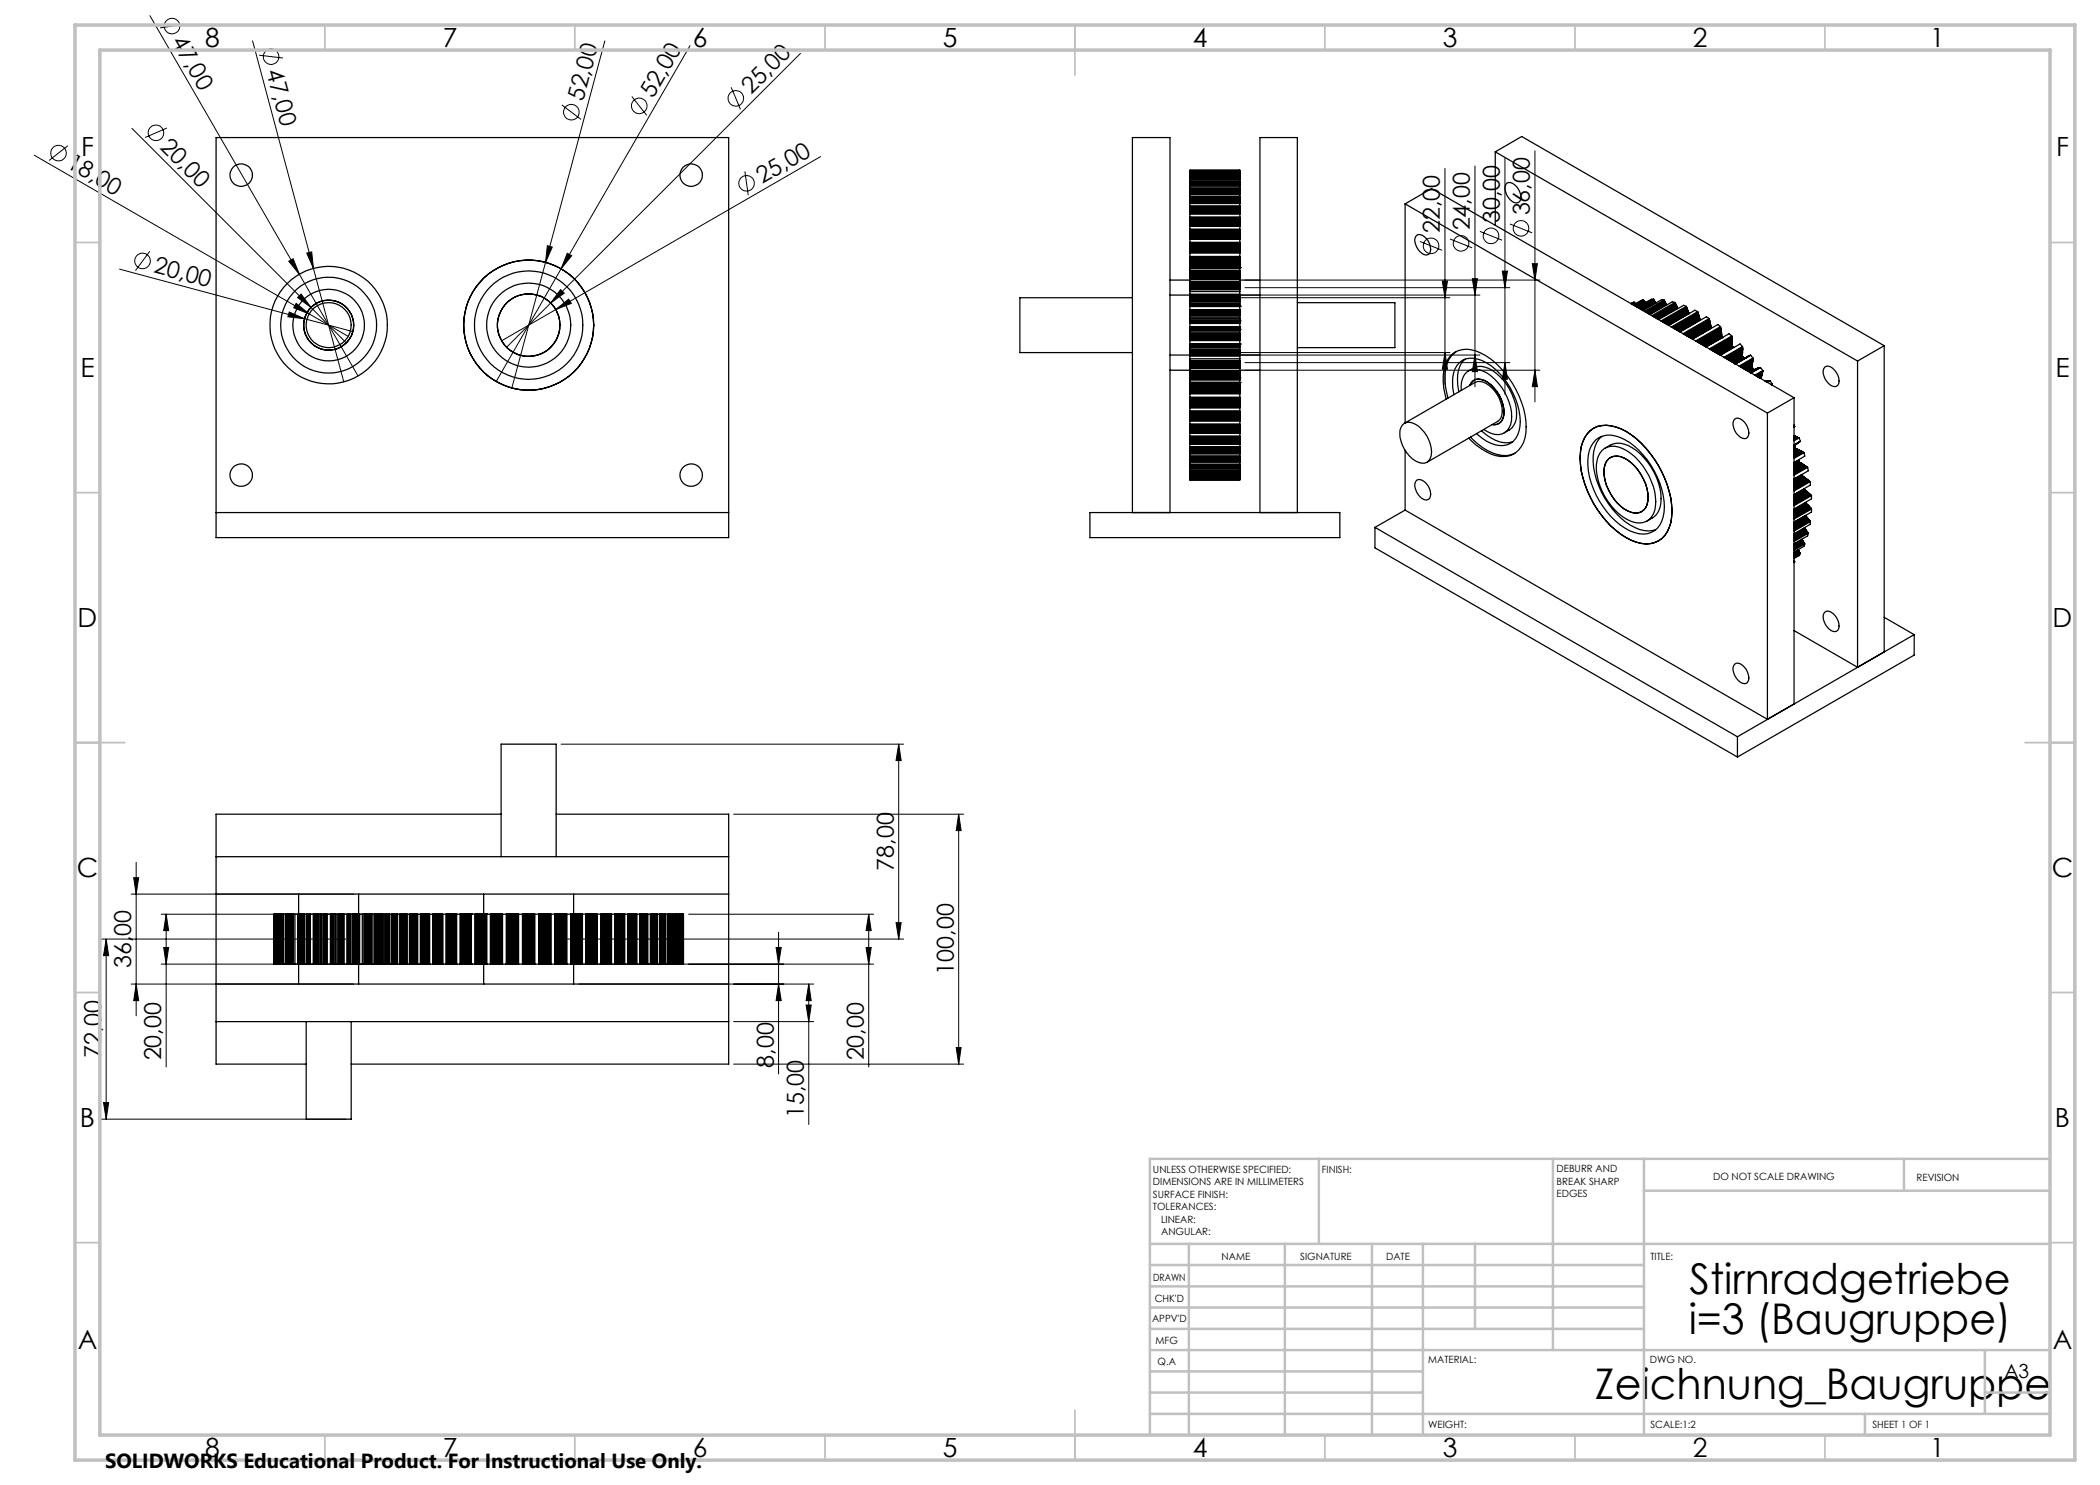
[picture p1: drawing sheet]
<svg xmlns="http://www.w3.org/2000/svg" width="420mm" height="297mm" viewBox="0 0 420 297" stroke-linecap="round" stroke-linejoin="round" font-family="sans-serif">
<g fill="none" stroke="#000" stroke-width=".25">
<path d="M43.2 27.5h102.5v80h-102.5zM238 34h10v62h-10zM238 39.2h10M238 39.4h10M238 38.8h10M238 39.6h10M238 39.8h10M238 37.2h10M238 37.6h10M238 37.8h10M238 38h10M238 38.2h10"/>
<path d="M238 38.4h10M238 38.6h10M238 36.7h10M238 36.8h10M238 37h10M238 36.4h10M238 36.2h10M238 35.9h10M238 35.8h10M238 35.6h10M238 35.4h10M238 35.2h10"/>
<path d="M238 35h10M238 34.9h10M238 34.7h10M238 34.5h10M238 34.4h10M238 34.3h10M299 30.4l72.5 41.8M299 30.4v14.7M299 30.4l5.3-3.1 72.5 41.8M301.3 36.7a1.87 1.87 0 0 1 2.4 1.1 1.99 1.99 0 0 1 0 2.7 2.1 2.1 0 0 1-2.4-1.5 2.09 2.09 0 0 1 0-2.3zM226.5 59.5h-22.5v11h22.5M234 56h4"/>
<path d="M234 59h18M238 53.5h.1M238 53.5h10M238 51.3h10M238 51.5h10M238 50.6h10M238 51.6h10M238 51.7h10M238 51.9h10M238 52.1h10M238 52.2h10M238 52.3h10"/>
<path d="M238 52.5h10M238 52.6h10M238 52.7h10M238 52.8h10M238 53.3h10M238 53.2h10M238 52.9h10M238 47.8h10M238 48.5h10M238 48.6h10M238 48.8h10M238 49h10"/>
<path d="M238 49.1h10M238 49.3h10M238 49.5h10M238 49.6h10M238 49.7h10M238 49.9h10M238 50h10M238 50.2h10M238 50.5h10M238 50.3h10M238 45.8h10M238 46h10"/>
<path d="M238 45.2h10M238 46.2h10M238 46.4h10M238 46.5h10M238 46.7h10M238 46.9h10M238 47h10M238 47.2h10M238 47.3h10M238 47.5h10M238 47.7h10M238 43.4h10"/>
<path d="M238 43.6h10M238 42.8h10M238 43.7h10M238 44h10M238 44.1h10M238 44.3h10M238 44.5h10M238 44.7h10M238 44.8h10M238 45h10M238 40.7h10M238 41.2h10"/>
<path d="M238 41.4h10M238 41.6h10M238 41.8h10M238 41.9h10M238 42.2h10M238 42.3h10M238 42.5h10M238 42.7h10M238 40h10M238 40.2h10M238 40.4h10M238 40.6h10"/>
<path d="M238 58.3h10M238 58.8h10M238 59.1h10M238 59.3h10M238 59.4h10M238 59.5h10M238 59.6h10M238 59.7h10M238 59.9h10M238 60h10M238 56.3h10M238 56.5h10"/>
<path d="M238 55.9h10M238 56.6h10M238 56.8h10M238 56.9h10M238 57.1h10M238 57.2h10M238 57.4h10M238 57.5h10M238 57.6h10M238 57.7h10M238 57.9h10M238 58h10"/>
<path d="M238 55.6h10M238 55.7h10M238 55.4h10M238 55.8h10M238 55.3h10M238 55.1h10M238 55h10M238 54.8h10M238 54.7h10M238 54.4h10M238 54.3h10M238 54.2h10"/>
<path d="M238 54h10M248 53.5h.1M248 56h4M281 40.8l72.5 41.8M281 40.8v43.8M281 40.8l5.3-3.1 72.5 41.8M283.3 47.1a1.8 1.8 0 0 1 2.3 1.1 1.99 1.99 0 0 1 0 2.7 2.1 2.1 0 0 1-2.3-1.5 2.04 2.04 0 0 1 0-2.3zM328.7 60l-1.9 1.1M328.7 60l.1 .1M328.7 60l-2.1 1M330.7 59.8l.2 .4M330.7 59.8l-3 1.8"/>
<path d="M330.7 59.8l-.5 .1-2.8 1.6M234 74h4M234 71h4M238 76.5h.1M238 68.8h.1M238 61.3h.1M238 65.9h.1M238 64.2h.1M238 61.2h.1M238 75.6h.1M238 60.6h10M238 76.5h10"/>
<path d="M238 78.8h10M238 79.4h10M238 78.6h10M238 78.5h10M238 78.3h10M238 78.1h10M238 78h10M238 77.9h10M238 77.7h10M238 77.6h10M238 77.5h10M238 77.3h10"/>
<path d="M238 77.2h10M238 76.7h10M238 76.9h10M238 77.1h10M238 79.9h10M238 79.6h10M238 79.8h10M238 65.4h10M238 64.6h10M238 64.7h10M238 65.5h10M238 64.5h10"/>
<path d="M238 65.6h10M238 64.4h10M238 68h10M238 68.1h10M238 68.8h10M238 61.3h10M238 61.9h10M238 62.1h10M238 67.9h10M238 62.2h10M238 65.7h10M238 61.2h10"/>
<path d="M238 67.8h10M238 62.3h10M238 64.3h10M238 67.7h10M238 62.4h10M238 65.8h10M238 64.2h10M238 67.6h10M238 62.5h10M238 67.5h10M238 65.9h10M238 67.4h10"/>
<path d="M238 62.6h10M238 67.3h10M238 62.7h10M238 62.8h10M238 68.9h10M238 62.9h10M238 67.2h10M238 67.1h10M238 67h10M238 63.1h10M238 71.2h10M238 71.8h10"/>
<path d="M238 71.1h10M238 70.9h10M238 70.8h10M238 70.7h10M238 70.6h10M238 70.4h10M238 66.1h10M238 64h10M238 66.4h10M238 63.7h10M238 70.3h10M238 66.7h10"/>
<path d="M238 63.4h10M238 70.2h10M238 70.1h10M238 70h10M238 69.9h10M238 60.1h10M238 60.2h10M238 69.8h10M238 69.5h10M238 69h10M238 61.1h10M238 69.2h10"/>
<path d="M238 60.8h10M238 73.6h10M238 73.7h10M238 74.1h10M238 73.4h10M238 73.3h10M238 73.1h10M238 73h10M238 72.8h10M238 72.7h10M238 72.6h10M238 72.5h10"/>
<path d="M238 72.3h10M238 72.2h10M238 72.1h10M238 74.3h10M238 74.5h10M238 74.6h10M238 74.2h10M238 74.8h10M238 74.9h10M238 75.1h10M238 75.2h10M238 75.4h10"/>
<path d="M238 75.6h10M238 75.7h10M238 75.9h10M238 76h10M248 76.5h.1M248 68.8h.1M248 61.3h.1M248 65.9h.1M248 64.2h.1M248 61.2h.1M248 75.6h.1M248 74h4"/>
<path d="M248 71h4M259.5 60.5h19.5v9h-19.5M289.2 79.8a10 10 0 0 1 .6-8.2 4.8 4.8 0 0 1 6.4-1 17.8 17.8 0 0 1 9 15.9 4.7 4.7 0 0 1-5.2 4.8 11.2 11.2 0 0 1-6.2-3.7M290.8 78.9a6.8 6.8 0 0 1 1.1-6.4 4 4 0 0 1 4.5-.4 14.4 14.4 0 0 1 7.6 13.2 3.8 3.8 0 0 1-5.8 3.3l-.9-.4-2-1.5M291.2 70.3a6.1 6.1 0 0 0-2.2 5.9l.1 1.2 .5 2.2M292.2 78.1a4 4 0 0 1 1.7-4 4.3 4.3 0 0 1 4.3 1.1 11 11 0 0 1 4.1 9 2.96 2.96 0 0 1-1.8 2.5 2.96 2.96 0 0 1-3-.4l-.7-.4M293 71.8a4.9 4.9 0 0 0-1.5 4.1l.3 2.4M293.7 74.2a3.7 3.7 0 0 1 4.7-.1 11 11 0 0 1 4.9 9.5 3.5 3.5 0 0 1-2.5 3M293.9 77.1a1.99 1.99 0 0 1 3.1-1 7.4 7.4 0 0 1 3.7 7 1.91 1.91 0 0 1-2.3 1.8M326.8 60.4l-.6 .4M326.8 60.4l.2 .2M326.8 60.4l-.6 .3"/>
<path d="M327 60.6l.1 .1M327 60.6l-.6 .3M328.8 60.1l.1 .2M328.8 60.1l-1.8 1.1M328.9 60.3l.2 .2M328.9 60.3l-1.7 1M329.1 60.5l-1.7 1M329.1 60.5h.1M330.8 60l-2.9 1.7M330.9 60.2l.1 .2M330.9 60.2l-2.8 1.6M331 60.4l-2.7 1.5"/>
<path d="M331 60.4l.2 .1M331.2 60.5l-2.7 1.6M331.2 60.5v.1M332.8 60l-3.9 2.3M332.8 60l.2 .4M332.8 60l-.5-.1-3.8 2.2M332.9 60.2l-3.8 2.2M333 60.4l.1 .1M333 60.4l-3.7 2.1M333.1 60.5l.2 .4M333.1 60.5l-3.6 2.1M333.2 60.7l-3.5 2.1"/>
<path d="M333.3 60.9l-3.4 2M333.3 60.9v.1M335 60.5l-4.6 2.6M335 60.5l.1 .2M335 60.5l-.5-.1-4.5 2.5M335.1 60.7l.1 .3M335.1 60.7l-4.5 2.6M335.2 60.9l-4.4 2.5M335.2 61l-4.2 2.5M335.2 61l.2 .2M335.4 61.2l-4.2 2.4M335.4 61.2v.2"/>
<path d="M335.4 61.4l-4 2.3M335.4 61.4l.1 .2M335.5 61.6l-3.9 2.2M335.5 61.6l.1 .1M337.3 61.3l-5.1 2.9M337.3 61.3l.1 .3M337.3 61.3l-.6-.2-5 2.8M337.3 61.5l-4.9 2.8M337.4 61.6l.1 .2M337.4 61.6l-4.8 2.8M337.5 61.8l.2 .7M337.5 61.8l-4.7 2.8"/>
<path d="M337.5 62l-4.5 2.7M337.6 62.2l-4.4 2.6M337.7 62.4l-4.4 2.5M337.7 62.5l-4.1 2.5M337.7 62.5l.1 .2M337.8 62.7v.1M339.5 62.3l-5.2 3.1M339.5 62.3l.1 .2M339.5 62.3l-.5-.2-5.3 3 4.1-2.4M339.6 62.5l.1 .4M339.6 62.5l-5.2 3M339.7 62.7l-5.1 2.9"/>
<path d="M339.7 62.9l-4.9 2.8M339.7 62.9l.1 .2M339.8 63.1l-4.8 2.7M339.8 63.1v.1M339.8 63.2l-4.6 2.7M339.8 63.2l.1 .3M339.9 63.5l-4.5 2.5M339.9 63.5v.1M339.9 63.6l-4.3 2.5M339.9 63.6l.1 .4M340 63.8l-4.3 2.4M340 64l-4.1 2.4"/>
<path d="M340 64v.1M341.8 63.7l-5.2 3M341.8 63.7l.1 .4M341.8 63.7l-.5-.3-5.3 3M341.9 63.9l-5.1 2.9M341.9 64.1l.1 .1M341.9 64.1l-5 2.9M342 64.2l-4.9 2.9M342 64.2v.2M342 64.4l.2 .9M342 64.4l-4.7 2.8M342.1 64.6l-4.6 2.7"/>
<path d="M342.1 64.8l-4.5 2.5M342.1 65l-4.3 2.4M342.2 65.2l-4.2 2.4M342.2 65.5v.1M342.2 65.3l-4.1 2.4M342.2 65.5l-3.9 2.2M342.2 65.3v.2M342.2 65.6l-3.7 2.2M342.2 65.6v.1M344.1 65.3l-5 2.9M344.1 65.3l-.5-.4-5.1 2.9M344.1 65.3l.2 .9"/>
<path d="M344.1 65.5l-4.8 2.8M344.2 65.7l-4.7 2.7M344.2 65.9l-4.5 2.6M344.2 66l-4.4 2.6M344.3 66.4v.2M344.3 66.2l-4.3 2.5M344.3 66.4l-4.2 2.4M344.3 66.2v.2M344.3 66.6v.1M344.3 66.6l-4 2.3M344.3 66.7l-3.8 2.3M344.3 66.7v.2"/>
<path d="M344.3 66.9l-3.7 2.2M344.3 67.1l-3.6 2M344.3 66.9v.5M344.3 67.2l-3.4 2M344.3 67.4l-3.3 1.9M344.3 67.4l.2 .1M344.5 67.5h.1M346.4 67.2l-4.5 2.6M346.4 67.2l-.6-.5-4.6 2.7 3.3-1.9M346.4 67.2v.2M346.4 67.4v.2M346.4 67.4l-4.4 2.5"/>
<path d="M346.4 67.7l-4.1 2.4M346.4 67.6v.1M346.4 67.7v.2M346.4 67.6l-4.2 2.4M346.4 67.9l-3.9 2.3M346.4 68.1l-3.7 2.1M346.4 67.9v1.3M346.4 68.2l-3.6 2.1M346.4 68.4l-3.5 2M346.4 68.6l-3.3 1.9M346.4 68.7l-3.2 1.9M346.4 68.9l-3 1.8"/>
<path d="M346.4 69.2l.2 .1M346.4 69l-2.9 1.7M346.4 69.2l-2.8 1.6M346.6 69.3l.1 .1M346.6 69.3l-2.8 1.6M346.7 69.4l.1 .1M346.7 69.4l-2.7 1.6M348.4 71.2l.5 .5M348.4 71.2l-2 1.2M348.4 71l-2.1 1.3M348.5 70.8l-2.5 1.4M348.5 70.9l-2.4 1.3"/>
<path d="M348.5 70.8v.1M348.5 70.9l-.1 .3M348.5 69.3l-3.7 2.2M348.5 69.3l-.5-.5-3.9 2.3M348.5 69.3v.2M348.5 70.1v.5M348.5 69.5v.1M348.5 70.1l-3 1.8M348.5 70.3l-2.9 1.7M348.5 70.4l-2.7 1.6M348.5 70.6l-2.6 1.5M348.5 70.6v.2"/>
<path d="M348.5 69.5l-3.6 2M348.5 69.8l-3.3 1.9M348.5 69.6v.4M348.5 70l-3.1 1.8M348.5 70v.1M348.5 69.6l-3.4 2M348.5 71.3l-2 1.2M348.7 71.5l-2 1.1M348.8 71.6l-1.9 1.1M349.7 71.2l-2.7 1.6M349.8 71.2l-2.8 1.6M349.9 71.2h-.2"/>
<path d="M349.9 71.2l-2.8 1.6M350 71.1l-.1 .1M350 71.1l-2.9 1.7M350.1 71l-3 1.8M350.1 71l.5 .6M350.1 71l-.1 .1M350.3 73.4l-1.1 .6M350.3 73.4l.1 .1M350.4 73.2l-1.3 .8M350.4 73.2l-.1 .2M350.4 73.1l-1.4 .8M350.4 73.1v.1"/>
<path d="M350.4 72.8l-1.6 1M350.4 73l-1.5 .9M350.4 72.8v.2M350.4 73v.1M350.4 73.5l.2 .2M350.4 73.5l-1 .7M350.5 72.7l-1.8 1M350.5 72.7l-.1 .1M350.5 72.4l-2 1.2M350.5 72.5l-1.9 1.2M350.5 72.4v.1M350.5 72.5v.2"/>
<path d="M350.6 72.1l-2.4 1.3M350.6 72.2l-2.3 1.3M350.6 72.1v.1M350.6 72.2l-.1 .2M350.6 71.6l-2.8 1.6M350.6 71.6v.3M350.6 71.9v.2M350.6 73.7l.1 .1M350.6 71.8l-2.7 1.5M350.6 71.9l-2.5 1.5M350.6 73.7l-1 .6M350.7 73.8l.1 .2"/>
<path d="M350.7 73.8l-.9 .6M351.1 73.8l-1.1 .7M351.2 73.8l-1.2 .7M351.2 73.8h-.1M351.3 73.7l-1.3 .8M351.5 73.7l-1.4 .8 1.3-.8M351.6 73.6l-1.5 .9M351.8 73.6l-.6 .2M351.8 73.6l-1.7 .9M351.9 73.6h-.1M352 73.5h.1M352 73.5l-.1 .1"/>
<path d="M352 73.5l-1.8 1.1 1.7-1M352.1 73.5l-1.9 1.1M352.1 73.5l.5 .6M352.2 75.6l-.1 .1M352.2 75.5l-.1 .2M352.2 75.5l-.2 .1M352.3 75.3l-.4 .3M352.3 75.3l-.1 .2M352.3 75.2l-.5 .3M352.3 75.2v.1M352.4 75.1l-.7 .4M352.4 75l-.8 .4"/>
<path d="M352.4 74.8l-.9 .5M352.5 74.7l-1.1 .6M352.5 74.5l-1.2 .7M352.5 74.4l-1.3 .8M352.6 74.1l-1.7 .9M352.6 74.1v.2M352.6 74.3l-.3 .9M352.6 74.3l-1.5 .8M353.3 76.2l-.2 .1M353.4 76.2h.1M353.4 76.2l-.3 .1M353.4 76.2h-.1"/>
<path d="M353.5 76.2l-.3 .1M353.6 76.1h.4M353.6 76.1l-.4 .2M353.6 76.1l-.1 .1M353.7 76.1l-.4 .3M353.9 76.1l-.6 .3M354 76.1l-.6 .3M354 76.1l.4 .7M354.4 76.9l-.1 .1M354.4 76.9h-.1M354.4 76.8l-.2 .1M354.4 76.8v.1"/>
<path d="M358.8 79.5l-5.3 3.1M358.8 79.5v61.3l-5.3 3.1M365 73.4a1.79 1.79 0 0 1 2.3 1.2 2.01 2.01 0 0 1 0 2.7 2.2 2.2 0 0 1-2.3-1.6 2.1 2.1 0 0 1 0-2.3zM371.5 72.2v61.3M376.8 69.1l-5.3 3.1M376.8 69.1v61.3l-5.3 3.1M238 81.6h10M238 82.2h10M238 81.4h10M238 81.2h10M238 81.1h10M238 80.9h10"/>
<path d="M238 80.8h10M238 80.6h10M238 80.5h10M238 80.3h10M238 80.1h10M238 80h10M238 84.1h10M238 84.2h10M238 84.8h10M238 83.9h10M238 83.7h10M238 83.5h10"/>
<path d="M238 83.4h10M238 83.2h10M238 83h10M238 82.9h10M238 82.7h10M238 82.5h10M238 82.4h10M238 86.7h10M238 87.2h10M238 86.5h10M238 86.3h10M238 86.1h10"/>
<path d="M238 85.9h10M238 85.8h10M238 85.6h10M238 85.4h10M238 85.2h10M238 85.1h10M238 88.7h10M238 88.9h10M238 89.4h10M238 88.5h10M238 88.3h10M238 88.1h10"/>
<path d="M238 87.9h10M238 87.7h10M238 87.6h10M238 87.3h10M238 90.6h10M238 90.8h10M238 91.2h10M238 90.4h10M238 90.2h10M238 90h10M238 89.8h10M238 89.6h10"/>
<path d="M238 92.5h10M238 92.8h10M238 92.3h10M238 92.1h10M238 91.9h10M238 91.6h10M238 91.5h10M238 91.3h10M238 93h10M238 93.2h10M238 93.4h10M238 93.6h10"/>
<path d="M238 93.8h10M238 94.1h10M238 94.3h10M238 94.5h10M238 94.7h10M238 94.9h10M238 95.1h10M238 95.2h10M238 95.4h10M238 95.6h10M238 95.7h10M238 95.8h10"/>
<path d="M238 96h10M280.5 85a2.33 2.33 0 0 1 3.3 .3 6.8 6.8 0 0 1 2.4 5.8 1.69 1.69 0 0 1-2.4 1.4 6.6 6.6 0 0 1-3.8-6.5zM280.9 84.7l14.1-8.2a2.59 2.59 0 0 1 2.9 .6 6.6 6.6 0 0 1 2.5 5.8l-.5 1.1-.4 .3-14.1 8.2M281 90.1v11.9M283.3 96.1a1.87 1.87 0 0 1 2.3 1.1 2.01 2.01 0 0 1 0 2.7 2.1 2.1 0 0 1-2.3-1.5 2.09 2.09 0 0 1 0-2.3zM294.1 87.4a10 10 0 0 0 7.2 3.7l1.7-.4M296.3 86.1a6.7 6.7 0 0 0 6.2 2.3M318 86.1a5.6 5.6 0 0 1 6.2-.3 19.4 19.4 0 0 1 9.3 11.3 13.5 13.5 0 0 1 .4 8.3 4.9 4.9 0 0 1-6.6 3 17.1 17.1 0 0 1-9.3-9 14.7 14.7 0 0 1-1.5-11l.4-.9zM319.2 87.9a4.5 4.5 0 0 1 4.8-.4 16.3 16.3 0 0 1 8.8 12.7 7 7 0 0 1-1.3 5.5 4.5 4.5 0 0 1-5.6 .4 16.5 16.5 0 0 1-8.3-14.1 5.6 5.6 0 0 1 1.6-4.1zM320.4 87.3a5.6 5.6 0 0 0-1.8 5.1 17 17 0 0 0 7.4 12.6 5.9 5.9 0 0 0 5.1 .9M320.4 90.1a3.5 3.5 0 0 1 4.2-.4 12.7 12.7 0 0 1 6.5 11.6 3.3 3.3 0 0 1-4.9 3 12.7 12.7 0 0 1-6.9-11.3 4.5 4.5 0 0 1 1.1-2.9zM321 89.6a4.3 4.3 0 0 1 5.5 0 12.8 12.8 0 0 1 5.7 11 4 4 0 0 1-2.8 3.6"/>
<path d="M321.7 91.8a3.1 3.1 0 0 1 3.9 .2 9.7 9.7 0 0 1 4 8.3 2.51 2.51 0 0 1-4 1.9 9.4 9.4 0 0 1-4.7-8.6l.4-1.4zM347 83.8a1.79 1.79 0 0 1 2.3 1.2 2.01 2.01 0 0 1 0 2.7 2.35 2.35 0 0 1-2.6-2.1 1.58 1.58 0 0 1 .3-1.8zM353.5 82.6v61.3M358.8 85l.2 .3M358.8 87.2h.2M358.9 89v.1M358.9 89.1l.1 .2M358.9 89.1l-.1 .1M359 85.3l-.2 .1M359 87.2l-.2 .1M359 87.2h.1M359 89.3l.1 .2"/>
<path d="M359 89.3l-.2 .1M359.1 89.5v.2M359.1 89.5l-.3 .1M359.1 87.2l.4 .3M359.1 87.2l-.3 .2M359.1 89.7l-.3 .1M359.1 89.7h.1M359.2 87.3l-.4 .3M359.2 89.7l-.4 .3M359.2 89.7l.2 .1M359.4 87.4l-.6 .3M359.4 89.8l.3 .1"/>
<path d="M359.4 89.8l-.6 .3M359.5 87.5h.2M359.5 89.8l-.7 .4M359.5 87.5l-.7 .4M359.6 88.6l-.8 .5M359.7 89.9l-.9 .5M359.7 89.9l.1 .1M359.7 87.5l.1 .1M359.7 88.5l-.9 .6M359.7 87.5l-.9 .5M359.7 92h.1M359.8 92v.2"/>
<path d="M359.8 92l-1 .6M359.8 88.5l-1 .6M359.8 90l-1 .6M359.8 90h.1M359.8 92.2v.2M359.8 92.2l-1 .6M359.8 87.6l-1 .6M359.8 87.6l.3 .7M359.8 92.4l.6 .3M359.8 92.4l-1 .6M359.9 88.4l-.1 .1M359.9 88.4l-1.1 .6"/>
<path d="M359.9 90l-1.1 .7M359.9 90l.1 .1M360 92.5l-1.2 .7M360 88.3l-1.2 .7M360 90.1l.2 .1M360 90.1l-1.2 .7M360.1 88.3l-1.3 .7M360.1 88.3l-.2 .1M360.1 92.6l-1.3 .7M360.2 90.2l-1.4 .8M360.2 90.2l.2 .1M360.3 92.6l-1.5 .8"/>
<path d="M360.3 94.9h.1M360.3 94.9l.1 .2M360.4 90.3l-1.6 .9M360.4 90.3h.1M360.4 95.1l-1.6 .9M360.4 95.1l.1 .1M360.4 92.7l-1.6 .9M360.4 92.7l.1 .1M360.5 90.3l.3 .3M360.5 92.8l-1.7 1M360.5 92.8l.1 .1M360.5 95.2l.1 .1"/>
<path d="M360.5 95.2l-1.7 1M360.5 90.3l-1.7 1M360.6 92.9l-1.8 1M360.6 92.9l.2 .1M360.6 95.3l-1.8 1M360.6 95.3l.2 .1M360.6 90.4l-1.8 1.1M360.8 95.4l.9 .7M360.8 95.4l-2 1.1M360.8 97.8h.1M360.8 90.6l.2 .6-2.2 1.3M360.8 90.6l-2 1.1"/>
<path d="M360.8 93l.3 .2M360.8 93l-2 1.1M360.8 97.8l-2 1.2M360.8 97.8l.1 .1M360.9 95.5l-2.1 1.2M360.9 93.1l-2.1 1.2M360.9 97.9l.2 .1M360.9 97.9l-2.1 1.2M361 95.6l-2.2 1.2M361.1 93.2l-2.3 1.3M361.1 93.2l.1 .1M361.1 98l-2.3 1.3"/>
<path d="M361.1 98l.1 .1M361.2 95.7l-2.4 1.3M361.2 98.1l-2.4 1.4M361.2 98.1l.2 .1M361.2 93.3l.3 .2M361.2 93.3l-2.4 1.3M361.3 95.8l-2.5 1.4M361.4 98.2l.2 .3M361.4 98.2l-2.6 1.5M361.4 93.4l-2.6 1.5M361.5 95.9l-2.7 1.5M361.5 98.4l-2.7 1.5"/>
<path d="M361.5 93.5l.2 .7-2.9 1.6M361.5 93.5l-2.7 1.5M361.6 96l-2.8 1.6M361.6 98.5l-2.8 1.6M361.6 98.5l.1 .1M361.7 96.1l.2 .1M361.7 98.6l-2.9 1.7M361.7 98.6l.2 .1M361.7 96.1l-2.9 1.7M361.9 96.2l.1 .1M361.9 98.7l-3.1 1.8M361.9 98.7l.1 .1"/>
<path d="M361.9 96.2l-3.1 1.8M362 96.3l.1 .7-3.3 1.9M362 96.3l-3.2 1.9M362 98.8l.3 .3M362 98.8l-3.2 1.9M362.2 99l-3.4 1.9M362.3 99.1l-3.5 2M362.3 99.1v.7l-3.5 2M43.2 102.5h102.5M218 102.5h50v5h-50zM226.5 102.5v-75h7.5v75M252 102.5v-75h7.5v75"/>
<path d="M275 105.5l72.5 41.9M275 105.5v4.1l72.5 41.8M281 102l72.5 41.9M281 102l-6 3.5M358.8 112v.2M358.8 112.2l.2 .2M358.8 112.2h.1M359 112.4l-.2 .1M359.7 109.9v.1M359.7 110l-.9 .5M359.7 110l.1 .2M359.8 110.2l-1 .5"/>
<path d="M359.8 110.2l.1 .1M359.9 110.3l.2 .4M359.9 110.3l-1.1 .6M360 110.5l-1.2 .7M360.1 110.7l-1.3 .7M360.1 110.7l-.3 .4-1 .6M360.4 107.8v.1M360.4 107.9l.6 .9M360.4 107.9l-1.6 1M360.5 108.1l-1.7 1M360.6 108.3l-1.8 1M360.8 108.4l-2 1.2"/>
<path d="M360.9 105.5l.1 .2M360.9 108.6l-2.1 1.2M361 105.7l-2.2 1.2M361 105.7l.1 .1M361 108.8l-2.2 1.2M361 108.8l-.2 .5-2 1.1M361.1 100.5v.1M361.1 105.8l-2.3 1.3M361.1 105.8l.1 .2M361.1 103.1l.1 .2M361.1 103.1l-2.3 1.4M361.1 103.1h.1"/>
<path d="M361.1 100.6l-2.3 1.3M361.1 100.6l.2 .1M361.2 106l.3 .5M361.2 106l-2.4 1.4M361.2 103.3l-2.4 1.4M361.2 103.3l.2 .1M361.3 100.7l-2.5 1.4M361.3 100.7l.1 .1M361.3 106.1l-2.5 1.5M361.4 103.4l-2.6 1.5M361.4 103.4l.1 .1M361.4 100.8l-2.6 1.5"/>
<path d="M361.4 100.8l.1 .1M361.4 106.3l-2.6 1.5M361.5 103.5l.1 .2M361.5 103.5l-2.7 1.6M361.5 100.9l.3 .3M361.5 100.9l-2.7 1.6M361.5 106.5l.2 .1M361.5 106.5l-2.7 1.6M361.6 103.7l-2.8 1.6M361.6 103.7l.1 .2M361.7 101.1l-2.9 1.6M361.7 106.6l-2.9 1.7"/>
<path d="M361.7 106.6l-.2 .6-2.7 1.6M361.7 103.9l-2.9 1.6M361.7 103.9l.1 .1M361.8 101.2l-3 1.7M361.8 101.2l.1 .1M361.8 104l.2 .1M361.8 104l-3 1.8M361.9 101.3l.3 .3M361.9 101.3l-3.1 1.8M362 104.1l.1 .2M362 104.1l-3.2 1.9M362.1 101.5l-3.3 1.9"/>
<path d="M362.1 104.3l-3.3 1.9M362.1 104.3l-.1 .6-3.2 1.8M362.2 101.6l.1 .2M362.2 101.6l-3.4 2M362.3 101.8v.6l-3.5 2M362.3 101.8l-3.5 2M347 132.8a1.41 1.41 0 0 1 1.9 .7 2.7 2.7 0 0 1 .6 2.9 1 1 0 0 1-1.4 .1 3.2 3.2 0 0 1-1.4-3.4zM358.8 126.1l12.7 7.4M365 122.4a1.8 1.8 0 0 1 2.3 1.1 2.05 2.05 0 0 1 0 2.8 2.18 2.18 0 0 1-2.3-1.6 2.04 2.04 0 0 1 0-2.3zM376.8 123.5l6 3.4M382.8 126.9v4.1l-35.3 20.4M382.8 126.9l-35.3 20.5"/>
<path d="M347.5 147.4v4M43.2 178.8h102.5M43.2 171.3h102.5M59.7 178.8v4M71.7 178.8v4M96.7 178.8v4M100.2 171.3v-22.5h11v22.5M100.2 162.8h-57v50h18M111.2 162.8h34.5v50h-75.5M114.7 178.8v4M43.2 196.8h102.5M54.8 182.8h81.9v10h-81.9z"/>
<path d="M54.9 182.8v10M55 182.8v10M55.1 182.8v10M55.4 182.8v10M55.5 182.8v10M55.7 182.8v10M55.8 182.8v10M56 182.8v10M56.1 182.8v10M56.3 182.8v10M56.4 182.8v10M56.6 182.8v10"/>
<path d="M56.7 182.8v10M57 182.8v10M57.2 182.8v10M57.3 182.8v10M57.5 182.8v10M57.6 182.8v10M57.8 182.8v10M57.9 182.8v10M58.1 182.8v10M58.2 182.8v10M58.3 182.8v10M58.5 182.8v10"/>
<path d="M58.6 182.8v10M58.7 182.8v10M59 182.8v10M59.5 182.8v10M59.7 182.8v10M59.7 192.8v4M59.8 182.8v10M59.9 182.8v10M60.1 182.8v10M60.2 182.8v10M60.3 182.8v10M60.4 182.8v10"/>
<path d="M60.5 182.8v10M60.6 182.8v10M60.7 182.8v10M60.9 182.8v10M61.3 182.8v10M61.5 182.8v10M61.8 182.8v10M61.9 192.8h.1M61.9 182.8h.1M61.9 182.8v10M62 182.8v10M62.7 182.8v10"/>
<path d="M62.8 182.8v10M62.9 182.8v10M63 182.8v10M63.1 182.8v10M63.2 182.8v10M63.3 182.8v10M63.4 182.8v10M63.5 182.8v10M63.6 182.8v10M63.7 182.8v10M63.8 182.8v10M64.1 182.8v10"/>
<path d="M64.3 182.8v10M64.6 182.8v10M64.9 192.8h.1M64.9 182.8h.1M64.9 182.8v10M65 182.8v10M65.1 182.8v10M65.2 182.8v10M65.3 182.8v10M65.4 182.8v10M66.1 182.8v10M66.2 182.8v10"/>
<path d="M66.3 182.8v10M66.4 182.8v10M66.5 182.8v10M66.6 192.8h.1M66.6 182.8h.1M66.6 182.8v10M66.8 182.8v10M67.1 182.8v10M67.4 182.8v10M67.7 182.8v10M67.8 182.8v10M67.9 182.8v10"/>
<path d="M68 182.8v10M68.1 182.8v10M68.2 182.8v10M68.3 182.8v10M68.4 182.8v10M68.5 182.8v10M68.6 182.8v10M68.7 182.8v10M68.8 182.8v10M69.5 192.8h.1M69.5 182.8h.1M69.5 182.8v10"/>
<path d="M69.7 182.8v10M70 182.8v10M70.2 182.8v10M70.5 182.8v10M70.6 182.8v10M70.7 182.8v10M70.8 182.8v10M70.9 182.8v10M71 182.8v10M71.2 182.8v10M71.3 182.8v10M71.4 182.8v10"/>
<path d="M71.5 182.8v10M71.6 182.8v10M71.7 192.8v4M71.8 182.8v10M71.9 182.8v10M72.5 182.8v10M72.8 182.8v10M72.9 182.8v10M73 182.8v10M73.1 182.8v10M73.3 182.8v10M73.4 182.8v10"/>
<path d="M73.6 182.8v10M73.7 182.8v10M73.8 182.8v10M74 182.8v10M74.1 182.8v10M74.3 182.8v10M74.4 182.8v10M74.8 182.8v10M74.9 182.8v10M75 182.8v10M75.2 182.8v10M75.4 182.8v10"/>
<path d="M75.6 182.8v10M75.7 182.8v10M75.9 182.8v10M76.1 182.8v10M76.3 182.8v10M76.5 182.8v10M76.7 182.8v10M76.9 182.8v10M77.2 182.8v10M77.3 182.8v10M77.5 182.8v10M77.8 182.8v10"/>
<path d="M77.9 182.8v10M78.3 182.8v10M78.5 182.8v10M78.7 182.8v10M78.9 182.8v10M79.1 182.8v10M79.3 182.8v10M79.5 182.8v10M79.9 182.8v10M80.2 182.8v10M80.4 182.8v10M80.5 182.8v10"/>
<path d="M80.8 182.8v10M80.9 182.8v10M81.1 182.8v10M81.3 182.8v10M81.4 182.8v10M81.9 182.8v10M82.1 182.8v10M82.3 182.8v10M82.5 182.8v10M82.7 182.8v10M82.8 182.8v10M83 182.8v10"/>
<path d="M83.2 182.8v10M83.4 182.8v10M83.5 182.8v10M84.1 182.8v10M84.3 182.8v10M84.5 182.8v10M84.6 182.8v10M84.8 182.8v10M85 182.8v10M85.2 182.8v10M85.4 182.8v10M85.5 182.8v10"/>
<path d="M85.7 182.8v10M85.9 182.8v10M86.5 182.8v10M86.7 182.8v10M86.9 182.8v10M87.1 182.8v10M87.2 182.8v10M87.4 182.8v10M87.6 182.8v10M87.7 182.8v10M87.9 182.8v10M88.1 182.8v10"/>
<path d="M88.2 182.8v10M88.4 182.8v10M88.5 182.8v10M89.2 182.8v10M89.3 182.8v10M89.5 182.8v10M89.7 182.8v10M89.9 182.8v10M90 182.8v10M90.1 182.8v10M90.3 182.8v10M90.5 182.8v10"/>
<path d="M90.6 182.8v10M90.7 182.8v10M90.9 182.8v10M91 182.8v10M91.2 182.8v10M91.3 182.8v10M92 182.8v10M92.1 182.8v10M92.3 182.8v10M92.5 182.8v10M92.6 182.8v10M92.7 182.8v10"/>
<path d="M92.9 182.8v10M93 182.8v10M93.2 182.8v10M93.3 182.8v10M93.4 182.8v10M93.6 182.8v10M93.7 182.8v10M93.8 182.8v10M94.1 182.8v10M94.2 182.8v10M94.3 192.8h.1M94.3 182.8h.1"/>
<path d="M95 182.8v10M95.1 182.8v10M95.2 182.8v10M95.4 182.8v10M95.5 182.8v10M95.7 182.8v10M95.8 182.8v10M95.9 182.8v10M96 182.8v10M96.1 182.8v10M96.2 182.8v10M96.3 182.8v10"/>
<path d="M96.4 182.8v10M96.7 182.8v10M96.7 192.8v4M96.8 182.8v10M97 182.8v10M97.2 182.8v10M97.3 192.8h.1M97.3 182.8h.1M97.3 182.8v10M98.1 182.8v10M98.2 182.8v10M98.3 182.8v10"/>
<path d="M98.5 182.8v10M98.6 182.8v10M98.7 182.8v10M98.8 182.8v10M98.9 182.8v10M99 182.8v10M99.1 182.8v10M99.2 182.8v10M99.3 182.8v10M99.6 182.8v10M99.8 182.8v10M99.9 182.8v10"/>
<path d="M100.2 192.8h.1M100.2 182.8h.1M100.2 182.8v10M100.3 182.8v10M100.4 182.8v10M100.5 182.8v10M101.2 182.8v10M101.4 182.8v10M101.5 182.8v10M101.6 182.8v10M101.7 182.8v10M101.8 182.8v10"/>
<path d="M101.9 182.8v10M102 182.8v10M102.1 182.8v10M102.2 182.8v10M102.3 182.8v10M102.5 182.8v10M102.7 182.8v10M102.9 182.8v10M103.2 192.8h.1M103.2 182.8h.1M103.2 182.8v10M103.3 182.8v10"/>
<path d="M103.4 182.8v10M103.5 182.8v10M103.6 182.8v10M103.7 182.8v10M104.5 182.8v10M104.6 182.8v10M104.7 182.8v10M104.8 182.8v10M104.9 182.8v10M105 182.8v10M105.1 182.8v10M105.2 182.8v10"/>
<path d="M105.3 182.8v10M105.5 182.8v10M105.7 182.8v10M105.9 182.8v10M106.2 182.8v10M106.3 182.8v10M106.4 182.8v10M106.5 182.8v10M106.6 182.8v10M106.7 182.8v10M106.8 182.8v10M106.9 182.8v10"/>
<path d="M107 182.8v10M107.7 182.8v10M107.8 182.8v10M107.9 182.8v10M108 182.8v10M108.1 182.8v10M108.2 182.8v10M108.3 182.8v10M108.5 182.8v10M108.7 182.8v10M108.9 182.8v10M109.1 182.8v10"/>
<path d="M109.2 182.8v10M109.3 182.8v10M109.4 182.8v10M109.5 182.8v10M109.6 182.8v10M109.7 182.8v10M109.8 182.8v10M109.9 182.8v10M110 182.8v10M110.1 182.8v10M110.2 182.8v10M110.9 182.8v10"/>
<path d="M111 182.8v10M111.1 182.8v10M111.2 182.8v10M111.3 192.8h.1M111.3 182.8h.1M111.3 182.8v10M111.5 182.8v10M111.7 182.8v10M111.9 182.8v10M112.1 182.8v10M112.2 182.8v10M112.3 182.8v10"/>
<path d="M112.4 182.8v10M112.5 182.8v10M112.6 182.8v10M112.7 182.8v10M112.8 182.8v10M112.9 182.8v10M113 182.8v10M113.1 182.8v10M113.3 182.8v10M113.4 182.8v10M114.1 182.8v10M114.2 182.8v10"/>
<path d="M114.2 192.8h.1M114.2 182.8h.1M114.4 182.8v10M114.6 182.8v10M114.7 192.8v4M114.8 182.8v10M115 182.8v10M115.1 182.8v10M115.2 182.8v10M115.3 182.8v10M115.4 182.8v10M115.5 182.8v10"/>
<path d="M115.7 182.8v10M115.8 182.8v10M115.9 182.8v10M116.1 182.8v10M116.2 182.8v10M116.3 182.8v10M116.5 182.8v10M117.2 192.8h.1M117.2 182.8h.1M117.2 182.8v10M117.4 182.8v10M117.6 182.8v10"/>
<path d="M117.8 182.8v10M117.9 182.8v10M118 182.8v10M118.1 182.8v10M118.3 182.8v10M118.4 182.8v10M118.6 182.8v10M118.7 182.8v10M118.9 182.8v10M119 182.8v10M119.2 182.8v10M119.3 182.8v10"/>
<path d="M119.5 182.8v10M120.2 182.8v10M120.3 182.8v10M120.5 182.8v10M120.6 182.8v10M120.7 182.8v10M120.9 182.8v10M121 182.8v10M121.2 182.8v10M121.3 182.8v10M121.5 182.8v10M121.6 182.8v10"/>
<path d="M121.8 182.8v10M122 182.8v10M122.1 182.8v10M122.3 182.8v10M122.9 182.8v10M123 182.8v10M123.1 182.8v10M123.3 182.8v10M123.4 182.8v10M123.6 182.8v10M123.7 182.8v10M123.9 182.8v10"/>
<path d="M124.1 182.8v10M124.2 182.8v10M124.4 182.8v10M124.6 182.8v10M124.8 182.8v10M125 182.8v10M125.5 182.8v10M125.6 182.8v10M125.8 182.8v10M125.9 182.8v10M126.1 182.8v10M126.3 182.8v10"/>
<path d="M126.4 182.8v10M126.6 182.8v10M126.8 182.8v10M127 182.8v10M127.2 182.8v10M127.4 182.8v10M127.9 182.8v10M128.1 182.8v10M128.2 182.8v10M128.4 182.8v10M128.6 182.8v10M128.8 182.8v10"/>
<path d="M129 182.8v10M129.2 182.8v10M129.4 182.8v10M129.6 182.8v10M130.1 182.8v10M130.4 182.8v10M130.5 182.8v10M130.7 182.8v10M130.9 182.8v10M131.1 182.8v10M131.3 182.8v10M131.5 182.8v10"/>
<path d="M131.9 182.8v10M132.2 182.8v10M132.4 182.8v10M132.6 182.8v10M132.8 182.8v10M133 182.8v10M133.2 182.8v10M133.5 182.8v10M133.7 182.8v10M133.9 182.8v10M134.1 182.8v10M134.3 182.8v10"/>
<path d="M134.5 182.8v10M134.8 182.8v10M135 182.8v10M135.2 182.8v10M135.4 182.8v10M135.6 182.8v10M135.8 182.8v10M135.9 182.8v10M136.1 182.8v10M136.3 182.8v10M136.4 182.8v10M136.5 182.8v10"/>
<path d="M136.7 182.8v10M43.2 204.3h102.5M61.2 204.3v19.5h9v-19.5"/>
<circle cx="48.2" cy="35" r="2.25"/>
<circle cx="138.2" cy="35" r="2.24"/>
<circle cx="65.7" cy="65" r="9.6"/>
<circle cx="65.7" cy="65" r="5"/>
<circle cx="65.7" cy="65" r="11.7"/>
<circle cx="65.7" cy="65" r="7.1"/>
<circle cx="65.7" cy="65" r="4.5"/>
<circle cx="105.7" cy="65" r="10.8"/>
<circle cx="105.7" cy="65" r="6.3"/>
<circle cx="105.7" cy="65" r="13"/>
<circle cx="105.7" cy="65" r="8.4"/>
<circle cx="48.2" cy="95.1" r="2.25"/>
<circle cx="138.2" cy="95" r="2.24"/>
</g>
<g fill="none" stroke="#000" stroke-width=".2">
<path d="M30 3.1l29.9 51.8M36.8 4.9l-4.8 .7M50.5 8.2l12.2 45.5M51.8 11l4.8 .6M121 8.2l-18.6 69.4M126.4 19.3l2.9 3.8M138 9.1l-25.8 44.7M146.2 17.5l1.9 4.4M160.1 10.7l-58.8 58.8M6.8 31l55 31.8M13.6 29.1l-3.8 3M26.4 25.7l35.8 35.8"/>
<path d="M33.4 25.6l-4.4 1.9M112.4 21l3.8 2.9M149 34.3l.6 4.7M164.1 31.3l-52.9 30.6M289 33.7v43.2M295 33.2v44.2M301 31.7v47.2M307 30.2v50.2M23.9 53.8l37 9.9M30 50.3l-2.9 3.8M57.7 52.2l.9-.5 1.3 3.2zM59.5 59.5l.7-.7 2 2.7z"/>
<path d="M59.9 54.9l11.7 20.3M61.3 50.6l1-.2 .4 3.3zM62.7 53.7l6.1 22.7M109.5 49.1l1 .3-1.4 3.1zM112.1 57.9l.8 .7-2.8 2zM112.2 53.8l-13 22.5M113.5 50.7l.8 .4-2.1 2.7zM244 59h52M244 59.5h46M249 56h59M249 57.5h53M284 48.3l4.4 1.8"/>
<path d="M288.5 56.2h1l-.5 3.3zM290 47.8l4.4 1.8M294.5 55.7h1l-.5 3.3zM296 46.3l4.4 1.7M300.5 54.2h1l-.5 3.3zM302 44.8l4.4 1.8M306.5 52.7h1l-.5 3.3zM57.9 62.4l3 1.3-3.3-.3zM59.2 60.7l2.6 2.1-3.1-1.2zM60.9 63.7l9.7 2.6M61.8 62.8l7.8 4.5M62.2 61.5l7.1 7.1"/>
<path d="M111.2 61.9l2.5-2.1 .6 .9zM111.2 61.9l-10.9 6.3M244 71h52M244 70.5h46M249 74h59M249 72.5h53M289 70.5l.5 3.3h-1zM295 71l.5 3.3h-1zM301 72.5l.5 3.3h-1zM307 74l.5 3.3h-1zM112.2 148.8h68.5M179.7 148.8l.5 3.3h-1z"/>
<path d="M179.7 148.8v39M26.2 178.8h44.5M26.7 175.5h1l-.5 3.3zM27.2 172.5v30.7M146.7 162.8h46M191.7 162.8l.5 3.3h-1zM191.7 162.8v50M20.2 187.8h49M21.2 187.8l.5 3.3h-1zM21.2 187.8v36M26.2 196.8h44.5M27.2 196.8l.5 3.3h-1z"/>
<path d="M32.2 182.8h43.5M32.2 192.8h43.5M32.7 189.5h1l-.5 3.3zM33.2 182.8l.5 3.3h-1zM33.2 182.8v30.6M112.2 187.8h68.5M115.7 192.8h59M115.7 196.8h47M137.7 182.8h37M155.2 189.5h1l-.5 3.3zM155.7 196.8l.5 3.3h-1zM155.7 186.5v28.3"/>
<path d="M161.7 196.8l.5 3.3h-1zM161.7 196.8v28.1M173.2 189.5h1l-.5 3.3zM173.7 182.8l.5 3.3h-1zM173.7 182.8v30.6M179.2 184.5h1l-.5 3.3zM146.7 204.3h16M146.7 212.8h46M161.2 201h1l-.5 3.3zM191.2 209.5h1l-.5 3.3zM20.2 223.8h49M20.7 220.5h1l-.5 3.3z"/>
<circle cx="34.4" cy="5.2" r="1.55"/>
<circle cx="54.2" cy="11.3" r="1.56"/>
<circle cx="147.2" cy="19.7" r="1.57"/>
<circle cx="11.7" cy="30.6" r="1.55"/>
<circle cx="31.2" cy="26.6" r="1.55"/>
<circle cx="114.3" cy="22.5" r="1.56"/>
<circle cx="127.8" cy="21.2" r="1.55"/>
<circle cx="149.3" cy="36.6" r="1.56"/>
<circle cx="28.5" cy="52.2" r="1.56"/>
<circle cx="286.2" cy="49.2" r="1.55"/>
<circle cx="292.2" cy="48.7" r="1.55"/>
<circle cx="298.2" cy="47.2" r="1.55"/>
<circle cx="304.2" cy="45.7" r="1.56"/>
</g>
<g fill="none" stroke="#c0c0c0" stroke-width=".35">
<path d="M65 5v5M115 5v5M165 5v5M215 5v10M265 5v5M315 5v5M365 5v5M15 48.5h5M410 48.5h5M15 98.5h5M410 98.5h5M15 148.5h10"/>
<path d="M405 148.5h10M15 198.5h5M410 198.5h5M15 248.5h5M410 248.5h5M65 287v5M115 287v5M165 287v5M215 282v10M265 287v5M315 287v5M365 287v5"/>
</g>
<g fill="none" stroke="#c0c0c0" stroke-width=".5">
<path d="M263.8 231.8v17M310.6 231.8v38.2M328.8 231.8v55.2M328.8 238.2h81.2M380.8 231.8v6.4M410 231.8h-180v55.2M230 248.8h180M230 257.3h98.8M230 253h98.8M237.8 248.8v38.2M257 248.8v38.2M274.4 248.8v38.2"/>
<path d="M284.6 248.8v38.2M295 248.8v17M230 265.8h98.8M230 261.5h98.8M230 278.5h54.6M230 274.3h54.6M230 270h180M397 278.5h13M397 270v12.8M230 282.8h180M373 282.8v4.2"/>
</g>
<path d="M15 5h400v287h-400zM20 10h390v277h-390z" fill="none" stroke="#c0c0c0" stroke-width=".7"/>
<g fill="#000">
<path d="M57.7 52.2l.9-.5 1.3 3.2zM61.3 50.6l1-.2 .4 3.3zM109.5 49.1l1 .3-1.4 3.1zM113.5 50.7l.8 .4-2.1 2.7zM57.9 62.4l3 1.3-3.3-.3zM59.2 60.7l2.6 2.1-3.1-1.2zM59.5 59.5l.7-.7 2 2.7zM112.1 57.9l.8 .7-2.8 2zM111.2 61.9l2.5-2.1 .6 .9z"/>
<path d="M295 71l.5 3.3h-1zM294.5 55.7h1l-.5 3.3zM289 70.5l.5 3.3h-1zM288.5 56.2h1l-.5 3.3zM307 74l.5 3.3h-1zM306.5 52.7h1l-.5 3.3zM301 72.5l.5 3.3h-1zM300.5 54.2h1l-.5 3.3z"/>
<path d="M33.2 182.8l.5 3.3h-1zM32.7 189.5h1l-.5 3.3zM26.7 175.5h1l-.5 3.3zM27.2 196.8l.5 3.3h-1zM21.2 187.8l.5 3.3h-1zM20.7 220.5h1l-.5 3.3zM173.7 182.8l.5 3.3h-1zM173.2 189.5h1l-.5 3.3zM155.2 189.5h1l-.5 3.3zM155.7 196.8l.5 3.3h-1zM161.7 196.8l.5 3.3h-1zM161.2 201h1l-.5 3.3zM191.7 162.8l.5 3.3h-1zM191.2 209.5h1l-.5 3.3z"/>
<path d="M179.2 184.5h1l-.5 3.3zM179.7 148.8l.5 3.3h-1z"/>
</g>
<g font-size="8.5">
<text x="337.9" y="258.8">Stirnradgetriebe</text>
<text x="337.7" y="266.9">i=3 (Baugruppe)</text>
<text x="319" y="279.7">Zeichnung_Baugruppe</text>
</g>
<g font-size="5.3">
<text x="41" y="9.5">8</text>
<text x="88.5" y="9.5">7</text>
<text x="138.5" y="9.5">6</text>
<text x="188.5" y="9.5">5</text>
<text x="238.5" y="9.5">4</text>
<text x="288.5" y="9.5">3</text>
<text x="338.5" y="9.5">2</text>
<text x="386" y="9.5">1</text>
<text x="16.2" y="31.2">F</text>
<text x="411.2" y="31.2">F</text>
<text x="16.1" y="75.5">E</text>
<text x="411.1" y="75.5">E</text>
<text x="15.5" y="125.5">D</text>
<text x="410.5" y="125.5">D</text>
<text x="15.4" y="175.5">C</text>
<text x="410.4" y="175.5">C</text>
<text x="16" y="225.5">B</text>
<text x="411" y="225.5">B</text>
<text x="15.5" y="269.7">A</text>
<text x="410.5" y="269.7">A</text>
<text x="41" y="291.5">8</text>
<text x="88.5" y="291.5">7</text>
<text x="138.5" y="291.5">6</text>
<text x="188.5" y="291.5">5</text>
<text x="238.5" y="291.5">4</text>
<text x="288.5" y="291.5">3</text>
<text x="338.5" y="291.5">2</text>
<text x="386" y="291.5">1</text>
</g>
<g font-size="4.7">
<text x="34.2" y="8.3" transform="rotate(60 34.2 8.3)">47,00</text>
<text x="53.2" y="14.2" transform="rotate(75 53.2 14.2)">47,00</text>
<text x="116.6" y="20.4" transform="rotate(-75 116.6 20.4)">52,00</text>
<text x="130.6" y="19.8" transform="rotate(-60 130.6 19.8)">52,00</text>
<text x="150.2" y="19" transform="rotate(-45 150.2 19)">25,00</text>
<text x="31.8" y="29.6" transform="rotate(45 31.8 29.6)">20,00</text>
<text x="13.1" y="33.4" transform="rotate(30 13.1 33.4)">18,00</text>
<text x="152.4" y="36.8" transform="rotate(-30 152.4 36.8)">25,00</text>
<text x="287.9" y="46.6" transform="rotate(-90 287.9 46.6)">22,00</text>
<text x="293.9" y="46.1" transform="rotate(-90 293.9 46.1)">24,00</text>
<text x="299.9" y="44.6" transform="rotate(-90 299.9 44.6)">30,00</text>
<text x="305.9" y="43.1" transform="rotate(-90 305.9 43.1)">36,00</text>
<text x="30.6" y="54.5" transform="rotate(15 30.6 54.5)">20,00</text>
<text x="178.7" y="174.1" transform="rotate(-90 178.7 174.1)">78,00</text>
<text x="26.2" y="193.6" transform="rotate(-90 26.2 193.6)">36,00</text>
<text x="190.7" y="194.9" transform="rotate(-90 190.7 194.9)">100,00</text>
<text x="20.2" y="211.6" transform="rotate(-90 20.2 211.6)">72,00</text>
<text x="32.2" y="212.1" transform="rotate(-90 32.2 212.1)">20,00</text>
<text x="154.7" y="213.5" transform="rotate(-90 154.7 213.5)">8,00</text>
<text x="172.7" y="212.1" transform="rotate(-90 172.7 212.1)">20,00</text>
<text x="160.7" y="223.6" transform="rotate(-90 160.7 223.6)">15,00</text>
</g>
<text font-size="4.1" x="21" y="293.7">SOLIDWORKS Educational Product. For Instructional Use Only.</text>
<text font-size="3.9" x="400.9" y="275.5">A3</text>
<g font-size="2">
<text x="230.6" y="234.6">UNLESS OTHERWISE SPECIFIED:</text>
<text x="230.6" y="237.1">DIMENSIONS ARE IN MILLIMETERS</text>
<text x="230.6" y="239.6">SURFACE FINISH:</text>
<text x="264.4" y="234.6">FINISH:</text>
<text x="311.3" y="234.5">DEBURR AND</text>
<text x="311.3" y="237">BREAK SHARP</text>
<text x="311.3" y="239.5">EDGES</text>
<text x="342.6" y="236">DO NOT SCALE DRAWING</text>
<text x="383.3" y="236.2">REVISION</text>
<text x="230.6" y="242.1">TOLERANCES:</text>
<text x="232.2" y="244.6">LINEAR:</text>
<text x="232.2" y="247.1">ANGULAR:</text>
<text x="244.3" y="252">NAME</text>
<text x="260" y="251.9">SIGNATURE</text>
<text x="277.2" y="251.9">DATE</text>
<text x="330.1" y="251.9">TITLE:</text>
<text x="230.6" y="256.1">DRAWN</text>
<text x="230.9" y="260.3">CHK'D</text>
<text x="230.4" y="264.4">APPV'D</text>
<text x="231.1" y="268.8">MFG</text>
<text x="231.5" y="273">Q.A</text>
<text x="285.6" y="272.5">MATERIAL:</text>
<text x="330" y="272.5">DWG NO.</text>
<text x="285.6" y="285.5">WEIGHT:</text>
<text x="330.1" y="285.6">SCALE:1:2</text>
<text x="374.5" y="285.6">SHEET 1 OF 1</text>
</g>
</svg>
